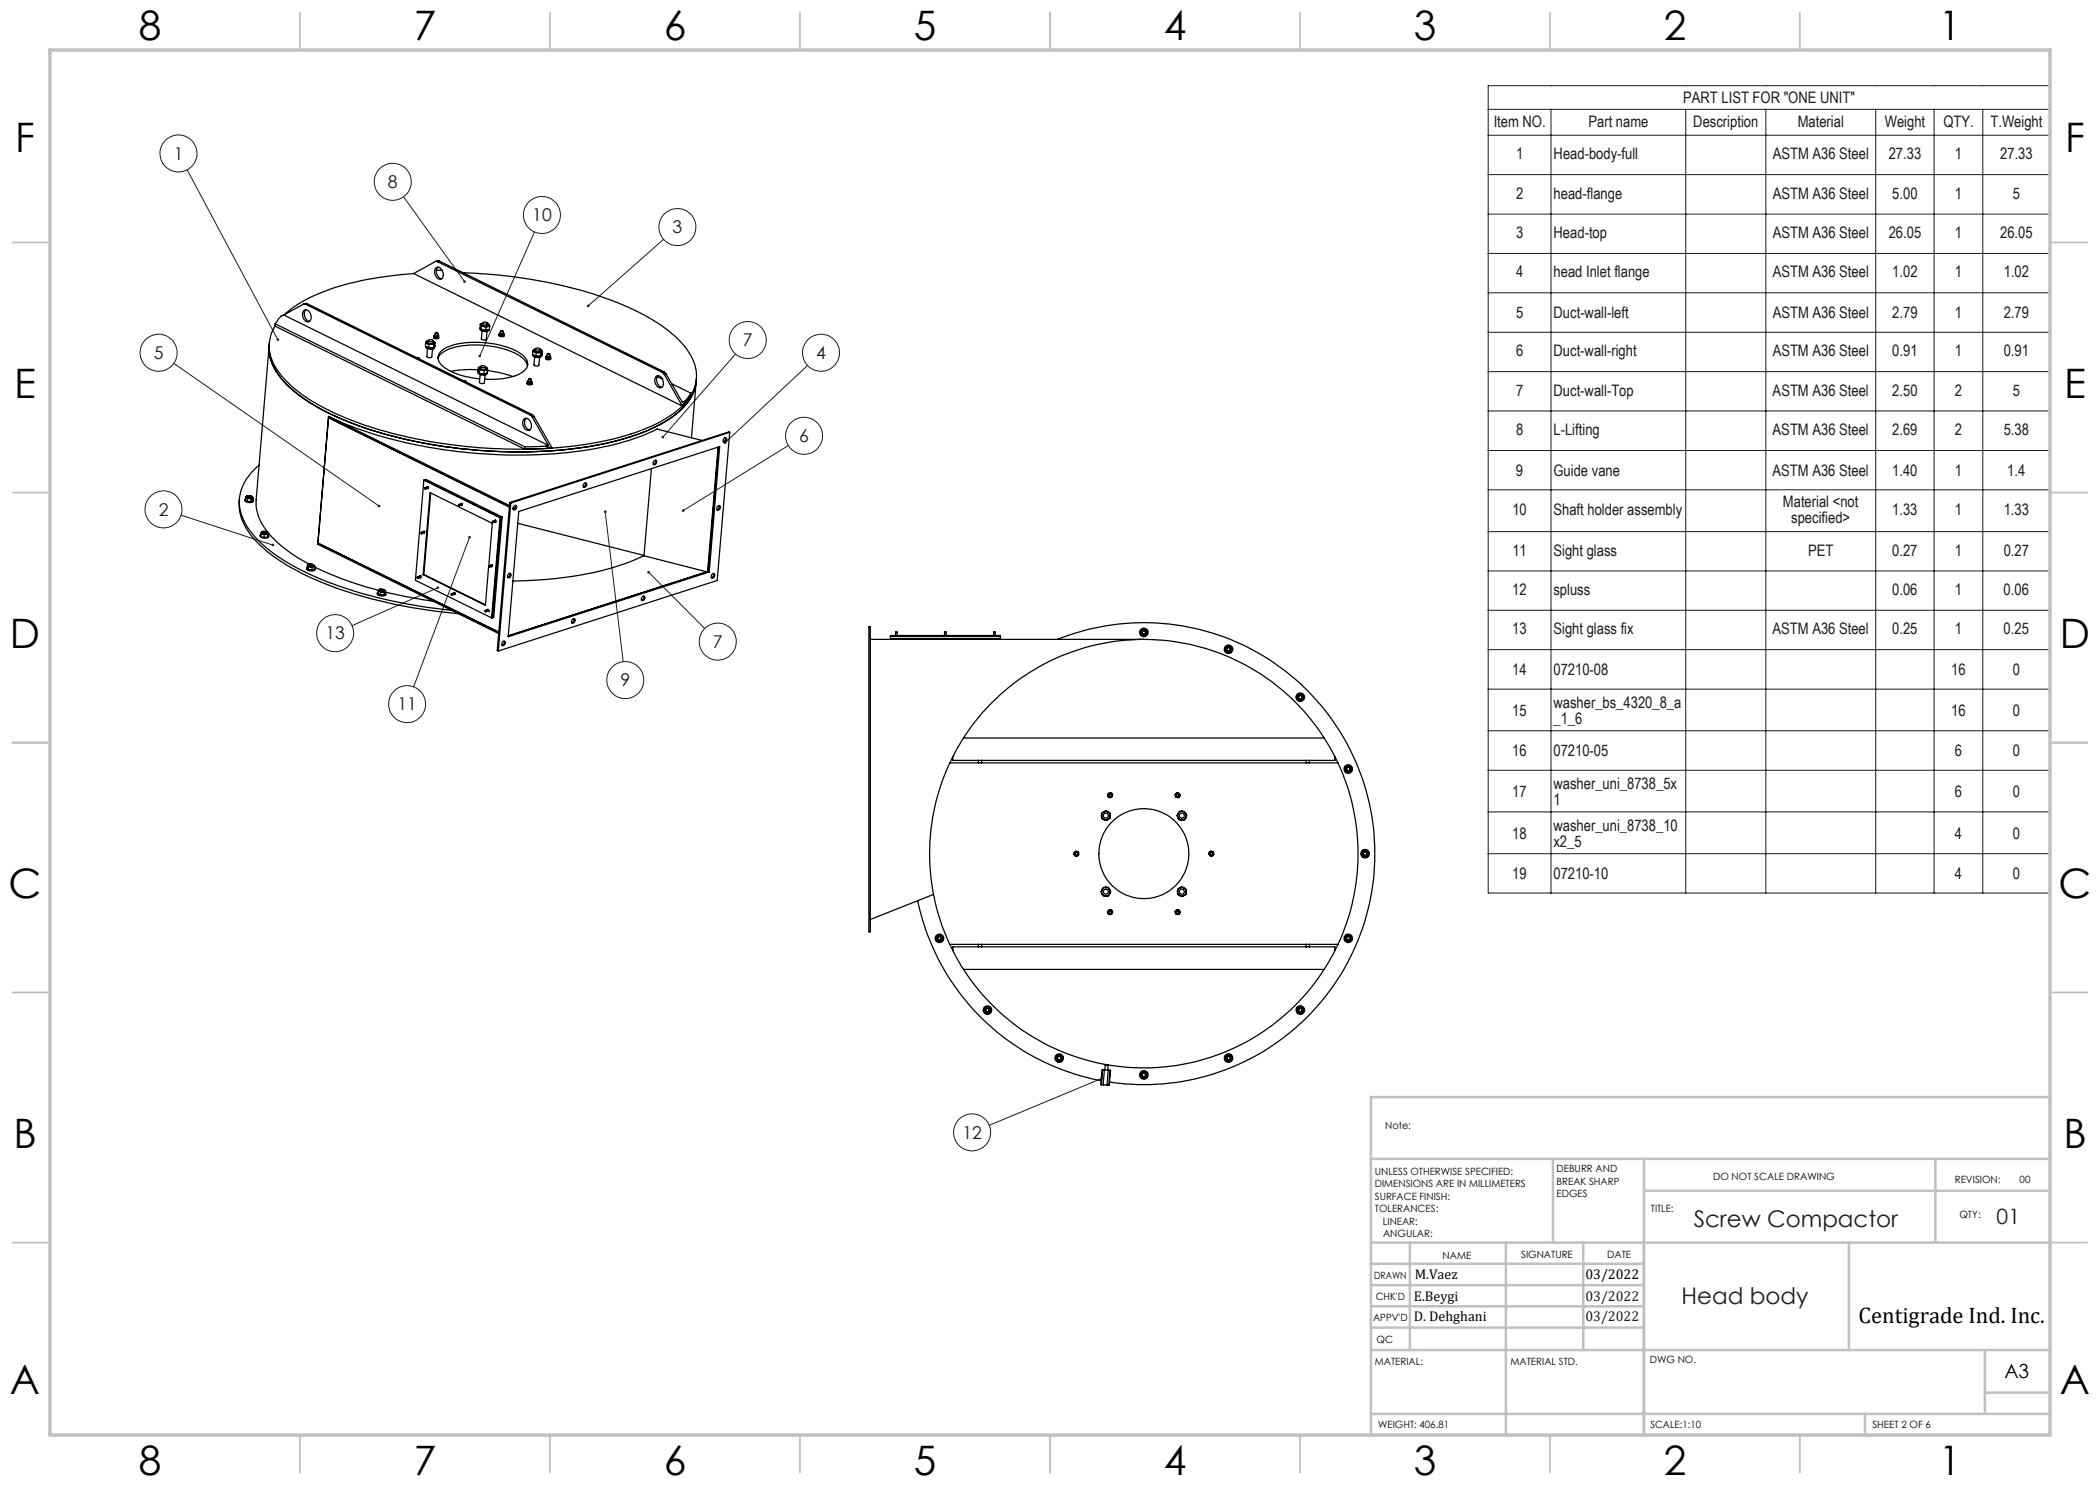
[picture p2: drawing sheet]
<svg xmlns="http://www.w3.org/2000/svg" width="420mm" height="297mm" viewBox="0 0 420 297" stroke-linecap="round" stroke-linejoin="round" font-family="sans-serif">
<g fill="none" stroke="#191924" stroke-width=".2">
<path d="M297.6 17.1h112.4v161.5h-112.4zM37.4 34l18.2 33.9M80.7 39.4l12.2 16.9M297.6 21.9h112.4M297.6 27.1h112.4M297.6 34.9h112.4M310.2 21.9v156.7M337.1 21.9v156.7M353.2 21.9v156.7M375.1 21.9v156.7M386.8 21.9v156.7M396.6 21.9v156.7"/>
<path d="M106.9 46.4l-10.9 24.8M132.7 47.9l-15 13.3M297.6 42.8h112.4M297.6 50.7h112.4M297.6 58.6h112.4M34.7 72.7l41.1 28.5M147.1 70.8l-14.5 16.6M161.5 73.1l-16.5 15.4M297.6 66.5h112.4M297.6 74.3h112.4M157.7 89.1l-21.1 13M297.6 82.2h112.4"/>
<path d="M297.6 90.1h112.4M297.6 98h112.4M36.2 103l18.3 6M87.6 117.5l-17.2 7.6M93.9 107.5l-11.2 29.9M121 102.3l3.6 30M129.7 114.4l11.2 11.3M297.6 106.3h112.4M297.6 114.2h112.4M297.6 122.1h112.4M297.6 129.9h112.4M297.6 137.8h112.4"/>
<path d="M297.6 146.2h112.4M297.6 154.1h112.4M297.6 162.4h112.4M297.6 170.7h112.4M220.3 215.7l-22.5 9.4"/>
<circle cx="35.7" cy="30.7" r="3.7"/>
<circle cx="78.5" cy="36.4" r="3.7"/>
<circle cx="108.4" cy="43" r="3.7"/>
<circle cx="135.5" cy="45.4" r="3.7"/>
<circle cx="31.7" cy="70.5" r="3.7"/>
<circle cx="149.5" cy="68" r="3.7"/>
<circle cx="164.2" cy="70.5" r="3.7"/>
<circle cx="160.8" cy="87.2" r="3.7"/>
<circle cx="32.7" cy="101.9" r="3.7"/>
<circle cx="67" cy="126.6" r="3.7"/>
<circle cx="125.1" cy="136" r="3.7"/>
<circle cx="143.5" cy="128.3" r="3.7"/>
<circle cx="81.4" cy="140.8" r="3.7"/>
<circle cx="194.4" cy="226.5" r="3.7"/>
</g>
<g fill="none" stroke="#c0c0c0" stroke-width=".35">
<path d="M60 2.5v7.5M110 2.5v7.5M160 2.5v7.5M210 2.5v7.5M260 2.5v7.5M310 2.5v7.5M360 2.5v7.5M2.5 48.5h7.5M410 48.5h7.5M2.5 98.5h7.5M410 98.5h7.5M2.5 148.5h7.5"/>
<path d="M410 148.5h7.5M2.5 198.5h7.5M410 198.5h7.5M2.5 248.5h7.5M410 248.5h7.5M60 287v7.5M110 287v7.5M160 287v7.5M210 287v7.5M260 287v7.5M310 287v7.5M360 287v7.5"/>
</g>
<g fill="none" stroke="#c0c0c0" stroke-width=".5">
<path d="M410 219.4h-135.8v67.4M274.2 231.8h135.8M310.6 231.8v16.7M328.8 231.8v55.2M328.8 238.2h81.2M387.1 231.8v16.7M274.2 248.5h135.8M274.2 257h54.6M274.2 252.8h54.6M282 248.5v21.5M301.2 248.5v38.3M316.7 248.5v21.5"/>
<path d="M369.8 248.5v21.5M274.2 265.5h54.6M274.2 261.3h54.6M274.2 270h135.8M397 270v12.8M397 278.5h13M274.2 282.8h135.8M373 282.8v4.2"/>
</g>
<path d="M10 10h400v277h-400z" fill="none" stroke="#c0c0c0" stroke-width=".7"/>
<path d="M117.4 61v.3l.3-.1-.3 .1a.26 .26 0 0 0 .4 .1 .26 .26 0 0 0 0-.4 .26 .26 0 0 0-.4 0zM92.7 56.1a.26 .26 0 0 0 0 .4 .26 .26 0 0 0 .4 0l-.2-.2 .2 .2a.26 .26 0 0 0 0-.3 .26 .26 0 0 0-.4-.1zM144.8 88.4l.1 .3 .1-.2-.1 .2a.27 .27 0 0 0 .3 0 .27 .27 0 0 0 0-.4 .27 .27 0 0 0-.4 .1zM132.4 87.3v.3l.2-.2-.2 .2a.26 .26 0 0 0 .4 0 .26 .26 0 0 0-.1-.4 .26 .26 0 0 0-.3 .1zM136.5 101.9l-.1 .4 .2-.2-.2 .2a.28 .28 0 0 0 .4 0 .28 .28 0 0 0 .1-.4 .28 .28 0 0 0-.4 0zM129.5 114.3a.26 .26 0 0 0 0 .4 .26 .26 0 0 0 .4-.2 .26 .26 0 0 0-.3-.3l.1 .2zM75.6 101a.27 .27 0 0 0 0 .4 .27 .27 0 0 0 .4-.1l-.2-.1 .2 .1a.27 .27 0 0 0 0-.3 .27 .27 0 0 0-.4 0zM54.3 108.8a.28 .28 0 0 0 .1 .4 .28 .28 0 0 0 .4-.1l-.3-.1 .3 .1a.28 .28 0 0 0-.1-.3 .28 .28 0 0 0-.4 0zM120.9 102.1a.26 .26 0 0 0 0 .4 .26 .26 0 0 0 .4-.1 .26 .26 0 0 0-.3-.3v.2v-.2zM93.8 107.2a.26 .26 0 0 0-.1 .4 .26 .26 0 0 0 .4 0 .26 .26 0 0 0-.1-.4l-.1 .3 .1-.3zM87.4 117.3a.26 .26 0 0 0-.1 .4 .26 .26 0 0 0 .4 .1 .26 .26 0 0 0 .1-.4l-.2 .1 .2-.1zM95.7 71l.1 .4 .2-.2-.2 .2a.27 .27 0 0 0 .4-.1 .27 .27 0 0 0-.1-.4 .27 .27 0 0 0-.4 .1zM55.4 67.7a.27 .27 0 0 0 0 .4 .27 .27 0 0 0 .3 .1l-.1-.3 .1 .3a.27 .27 0 0 0 .1-.4 .27 .27 0 0 0-.4-.1zM220.1 215.5a.27 .27 0 0 0-.1 .3 .27 .27 0 0 0 .4 .2 .27 .27 0 0 0 .1-.4l-.2 .1 .2-.2z" fill="#191924"/>
<g fill="none" stroke="#000" stroke-width=".25">
<path d="M82.7 54.7a58.5 58.5 0 0 0-20.3 4.6 22.3 22.3 0 0 0-5.5 3.6M82.7 54.7l53.8 26.5M87.1 53.7a.91 .91 0 0 1 1-.1 .91 .91 0 0 1 .5 .9 .83 .83 0 0 1 0 1 .83 .83 0 0 1-1 .2 1.61 1.61 0 0 1-.5-2zM87.3 54.1h1.2M87.5 52.3h-.4l-4.4 2.4M87.5 52.3l44.9 22.2M87.6 53.4a1.44 1.44 0 0 0 .7 2.3M87.9 52.2l-.8 .1M87.9 52.2l-.4 .1M87.9 52.2l44.9 22.2M92.6 54.5a90.5 90.5 0 0 1 33.7 7.2 28 28 0 0 1 11.2 8.4 8 8 0 0 1-1.2 11.2 29.1 29.1 0 0 1-12.8 6.3 93.8 93.8 0 0 1-38.2 .6 68.6 68.6 0 0 1-22.9-7.9 20 20 0 0 1-7.8-7.8 7.4 7.4 0 0 1 .4-7.3M53.8 69.1a9.3 9.3 0 0 0 2.7 6.9 33.7 33.7 0 0 0 12.6 8.1 95.5 95.5 0 0 0 40.4 6.1 56.8 56.8 0 0 0 22.2-5.1 14 14 0 0 0 7.1-6.9l.4-1.9"/>
<path d="M53.8 69.1l-2.6 30.9a9.1 9.1 0 0 0 2.4 6.5M53.8 69.1a10.1 10.1 0 0 0 3.5 7.8 39.3 39.3 0 0 0 14.5 8.3 97.3 97.3 0 0 0 50.4 3.2 31.6 31.6 0 0 0 14-6.5 9.1 9.1 0 0 0 3-5.6M53.9 68.6l-.1 .5M55 65.2l49.9 24.6M55 64.8l50 24.6M55 64.8v.4M56.8 63l-.6 .2-1.2 1.6M56.8 63l52.9 26.1M60.9 62.1a1.27 1.27 0 0 1 1.3 1.7 .74 .74 0 0 1-.7 .6 .74 .74 0 0 1-.8-.6 1.36 1.36 0 0 1 .2-1.7zM61.1 60.9l-.4-.1-3.9 2.2M61.1 60.9l44.9 22.1M61.2 61.9a1.5 1.5 0 0 0 .7 2.4"/>
<path d="M61.5 60.7l-.8 .1M61.5 60.7l-.4 .2M61.5 60.7l44.9 22.2M83.4 71.5h.3v.2M83.8 71.6v.2M85.1 69.2a.76 .76 0 0 0 1 .6 .56 .56 0 0 0 .8-.5l-.2 .2M85.1 68.6l.4 .1M85.1 68.6v.6l.7 .4M85.2 69.3l.5 .3M85.3 68.4l.2 .3M85.3 68.4l-.2 .2M85.4 68.2h.2l-.3 .2z"/>
<path d="M85.5 68.7l.8 .2M85.5 69.7l-.1 1.7 .4 .1 .6-.1 .1-1.6M85.5 68.7l.3 .2M85.6 68.1v.4l.4 .2 .6-.1v-.4M85.6 68.1l.4-.2a.36 .36 0 0 1 .4 0 .36 .36 0 0 1 .1 .4h-.6zM85.8 69.6h.8M85.8 68.9v.7M86.3 68.9h-.5M86.3 68.9h.4M86.6 68.3h.1zM86.7 68.3l.2 .1v.3M86.7 69.5l-.9 .1"/>
<path d="M86.7 68.3l.3 .2M86.7 67.4a.56 .56 0 0 0 1 .1M86.7 68.9v.6M86.8 67.3v.1a.55 .55 0 0 0 .9 0M86.8 67.1l.1 .1M86.8 67.1v.3l.2 .2M86.9 68.7l-.6 .2M86.9 68.7l-.2 .2M86.9 67.2l.4 .1M86.9 67h.1zM86.9 67v.2M86.9 67.2l.1 .1"/>
<path d="M86.9 67l-.1 .1M87 68.5l-.1 .2M87 68.5v.7l-.3 .3M87 67.3h.3M87 67.6h.5M87 67.3v.3M87.1 66.6l-.1 .5 .2 .1 .3-.1 .1-.5M87.1 66.6l.2-.1 .3 .1-.3 .1zM87.3 67.3h.2M87.5 67.3v.3M87.6 67.1h.1M87.6 67.1v.1"/>
<path d="M87.6 71.7a4.6 4.6 0 0 1 3.6-2.3 18.8 18.8 0 0 1 12.8 1.8 3 3 0 0 1 1.5 2M87.6 67.1l.1 .1M87.6 67.2l-.3 .1M87.6 67.2l-.1 .1M87.7 67.2h-.1M87.7 67.2v.3l-.2 .1M92.7 76.2l.3-.1 .2 .1-.1 .1M93.2 76.2v.2M95.6 73.9h-1.9l-3.6 .4M95.7 73.6l.1 .1M95.7 73.6l-.1 .6 .2 .4M95.8 73.7l.6 .3"/>
<path d="M95.8 74.6l-.2-.2a.73 .73 0 0 0 1 .6 .58 .58 0 0 0 .8-.4M95.8 73.7l.1 .2M95.8 74.6l1 .2M95.9 73.9l.5 .1M95.9 73.9l-.1 .7M95.9 74.6l.8 .2M95.9 75.8a13.6 13.6 0 0 1-7.6-2.8 1.84 1.84 0 0 1 .4-3.1 15.5 15.5 0 0 1 10-1.1 10.8 10.8 0 0 1 6.4 2.8 1.89 1.89 0 0 1-.9 3 13.6 13.6 0 0 1-7.3 1.2M96 73.4l-.2 .3M96 74.9l-.1 1.6 .4 .2 .6-.1 .1-1.6M96 73.4l-.3 .2M96.1 64.8l.1 .2M96.1 64.8l-.1 .7 .2 .4"/>
<path d="M96.1 73.3v.4l.4 .2 .6-.1 .1-.4M96.1 73.4h-.1M96.2 65l.6 .3M96.2 65.9l-.1-.3a.76 .76 0 0 0 1 .7 .54 .54 0 0 0 .7-.4M96.2 65l.1 .2M96.2 73.2l.3-.1a.34 .34 0 0 1 .4 0 .34 .34 0 0 1 .1 .4h-.2a.4 .4 0 0 1-.6-.3zM96.2 65.9l1 .2M96.3 65.2l.5 .1M96.3 65.2l-.1 .7M96.3 65.9l.8 .2M96.4 74l.4 .1M96.4 64.7l-.2 .3"/>
<path d="M96.4 66.2l-.1 1.6 .2 .1a.57 .57 0 0 0 .8-.1l.1-1.5M96.4 64.7l-.3 .1M96.5 64.6l.1 .4 .4 .2 .4-.1 .1-.4M96.5 64.7h-.1M96.6 64.5l.3-.1a.4 .4 0 0 1 .6 .4h-.3a.34 .34 0 0 1-.4 0 .34 .34 0 0 1-.2-.3zM96.8 65.3h.8M96.8 65.3l.4 .1M96.8 74.1v.7M97.1 73.4l.3 .3zM97.2 74h-.8M97.2 74l-.4 .1M97.2 65.4v.7"/>
<path d="M97.4 74.6l-.6 .2M97.4 73.7v.2l-.2 .1M97.4 73.7l.1 .2M97.5 64.8l.3 .2M97.5 74.1l2.3 .4 2.8 .8M97.5 64.7l.3 .3M97.5 73.9l-.3 .1M97.5 73.9v.7l-.7 .2M97.6 65.3l-.4 .1M97.8 65.9l-.6 .2M97.8 65v.2l-.2 .1M97.8 65l.1 .2"/>
<path d="M97.9 65.2l-.3 .1M97.9 65.2v.7l-.7 .2M99.8 67a.58 .58 0 0 0 1 .1M99.8 67a.52 .52 0 0 0 1 0M99.9 66.7l.2-.1h-.2l.1 .1M99.9 66.7h.1M99.9 66.7l-.1 .3 .3 .2M100 66.7l.3 .1M100 66.7l.1 .1M100.1 67.2h.4M100.1 66.2v.5l.3 .1 .2-.1v-.5M100.1 66.8h.2"/>
<path d="M100.1 66.8v.4M100.2 66.1h.3l.1 .1-.3 .1zM100.3 66.8l.3 .1M100.6 66.6h.1zM100.6 66.9l-.1 .3M100.7 66.6v.2h-.4M100.7 66.6l.1 .1M100.8 66.7l-.2 .2M100.8 66.7v.4l-.3 .1M105.4 76.6a.58 .58 0 0 0 1 .1M105.5 76.5a.5 .5 0 0 0 .3 .5 .5 .5 0 0 0 .5-.2l.1-.1M105.5 76.3l.1 .1"/>
<path d="M105.5 76.3l-.1 .3 .3 .2M105.6 76.2v.2M105.6 76.2h.1zM105.6 76.2l-.1 .1M105.6 76.4l.4 .1M105.6 76.4l.1 .1M105.7 76.8h.5M105.7 76.5h.3M105.7 76.5v.3M105.8 75.8l-.1 .5 .2 .1h.3l.1-.6M105.8 75.7l.5 .1-.5 .1zM106 76.5h.2"/>
<path d="M106.2 76.5v.3M106.3 76.4l-.3 .1M106.3 76.4l-.1 .1M106.4 76.4l-.2-.2 .2 .1-.1 .1M106.4 76.4h-.1M106.4 76.4v.3l-.2 .1M106.6 70.9a.44 .44 0 0 0 .5 .5l.2 .1a.71 .71 0 0 0 1.1-.5l-.2 .2M106.6 70.2l.3 .2M106.6 70.2l-.1 .7 .7 .3M106.6 70.9l.5 .3M106.7 70l.2 .4M106.7 70l-.1 .2"/>
<path d="M106.9 69.9l.1-.1-.3 .2zM106.9 70.4l.8 .1M106.9 70.4l.3 .2M106.9 71.4l-.1 1.6 .2 .2a.55 .55 0 0 0 .8-.2l.1-1.5M107.1 69.8v.4l.3 .2 .5-.1 .2-.5M107.1 69.7l.4-.1a.32 .32 0 0 1 .3 0 .32 .32 0 0 1 .2 .3l-.4 .1-.5-.1zM107.2 71.2h.9M107.2 70.6v.6M107.7 70.5l-.5 .1M107.7 70.5l.5 .1M108.1 70h.1zM108.2 70l.1 .3"/>
<path d="M108.2 70l.3 .2M108.2 70.6l-.1 .6M108.3 70.3l-.6 .2M108.3 70.3l-.1 .3M108.5 70.2l-.2 .1M108.5 70.2l-.1 .6-.3 .4M109.1 71.6a.56 .56 0 0 0 1 .1M109.2 71.5a.57 .57 0 0 0 .9 .2v-.1M109.2 71.3l.1 .1M109.2 71.3v.3l.2 .2M109.3 71.4l.4 .1M109.3 71.2v.2"/>
<path d="M109.3 71.2h.1zM109.3 71.4l.1 .1M109.3 71.2l-.1 .1M109.4 71.5h.3M109.4 71.8h.5M109.4 71.5v.3M109.5 70.8v.6l.4-.1 .1-.5M109.5 70.7l.5 .1-.4 .1zM109.7 71.5h.2M109.9 71.2l.1 .1zM109.9 71.5v.3M110 71.4l-.3 .1"/>
<path d="M110 71.3v.1M110 71.4l-.1 .1M110 71.3l.1 .1M110.1 71.4v.3l-.2 .1M110.1 71.4h-.1M131.2 75.3a.94 .94 0 0 1 1.4 .9 .92 .92 0 0 1-.7 1.4 1.62 1.62 0 0 1-.7-2.3zM131.4 75.3l1.1 .5M131.6 75.1a1.53 1.53 0 0 0 .8 2.4M132.4 74.5l.5 .4M132.8 74.4l.4 .4M132.8 74.4l-.4 .1M132.9 74.9l3.6 6.3"/>
<path d="M133.2 74.8l3.3 5.6 .5-.1M133.2 74.8l-.3 .1M134.3 76.8l3.9 1.8M138.2 78.6l-1.2 1.7M138.2 78.6l-.1 .5-.3 .6-1.3 1.5M139.2 76.3l-.9 11.3M139.3 75.7l-.1 .6M47.9 99.7a10 10 0 0 0 3.2 8.4 38.9 38.9 0 0 0 14.3 8.8 97.5 97.5 0 0 0 26.3 5.8M49 99.9a.81 .81 0 0 0 1.1 .6l.4-.1 .2-.3M49.1 99.8a.29 .29 0 0 0-.1 .4 .29 .29 0 0 0 .4 .1l.3 .1a.65 .65 0 0 0 1-.4l-.1-.1M49.1 99.4l.2 .1M49.1 99.4v.5"/>
<path d="M49.3 99.5l.6 .2M49.3 99.3v.2M49.3 99.5l.2 .2M49.3 99.3l-.2 .1M49.5 99.4l.2-.1 .5 .1a.41 .41 0 0 1-.3 .2 .41 .41 0 0 1-.4-.2zM49.5 99.7h.4M49.5 99.7v.6M49.5 99.2l-.2 .1M49.6 99.5l.1-.1h.3l.2 .2M49.9 99.2l-.6 .1M49.9 99.2l.5 .1M49.9 99.7l.4 .1"/>
<path d="M50.3 99.8l-.1 .5M50.4 99.3v.3M50.4 99.6l-.5 .1M50.4 99.6l-.1 .2M50.4 99.3l.2 .2M50.6 99.5l-.2 .1M50.6 99.5v.5M51.8 93a9.2 9.2 0 0 0-3.8 8.8 14.6 14.6 0 0 0 5.9 8.3 57.1 57.1 0 0 0 20.2 9l7.1 1.7 3.7 .6 5.4 .7M65.7 83.5l36.2 17.9M65.7 83.5l-2.1 25.1M65.7 83.3a87.2 87.2 0 0 0 33.5 7.6 78 78 0 0 0 27.5-3.1l2.5-.9 2.2-1.1 9 2.3M65.7 83.3v.2"/>
<path d="M65.7 83.3l36.2 17.8M65.7 83.3l-2.1 25.6M84.8 96l15.2 7.5M84.8 96l-1.7 20.1 15.2 7.5M84.9 96h-.1M84.9 96l15.3 7.5M84.9 96l.3-.1 15.2 7.5M85.4 97.4a.16 .16 0 0 1 .2 .1 .16 .16 0 0 1-.1 .2M85.5 97.4h.1M85.5 97.4l-.6 .1M85.6 97.6v.1M85.7 97.6l-.6 .2"/>
<path d="M86.1 98.6l-1.3 16.3M104.8 83.8a1.03 1.03 0 0 1 1.5 1 .78 .78 0 0 1-.2 1 .78 .78 0 0 1-1 .1 1.59 1.59 0 0 1-.3-2.1zM105 89.4l-.1 .4M105.2 83.7a1.43 1.43 0 0 0 .8 2.3M106 83l.5 .4M106.4 82.9l.4 .4M106.4 82.9l-.4 .1M106.5 83.4l3.2 5.7M106.8 83.3l-.3 .1M106.8 83.3l3.6 6.3M109.1 89.2l-4.1 .2M109.1 89.2l1.3 .4"/>
<path d="M109.7 89.1l-.6 .1M110.4 89.6l-5.5 .2M116.9 96.6a.32 .32 0 0 1 .5 .1 .32 .32 0 0 1-.1 .5 .36 .36 0 0 1-.6 .3 .36 .36 0 0 1 0-.7zM117.1 96.6a.64 .64 0 0 1-.4 .8M130.3 93.8l-1.5 17.4 12.7 3.2M130.9 92.1a.36 .36 0 0 1 .5 .2 .36 .36 0 0 1-.2 .4 .32 .32 0 0 1-.5 .2 .32 .32 0 0 1 0-.5zM131.1 92a.64 .64 0 0 1-.4 .9M137 80.3l-.5 .9M143.6 89.5l-2.1 24.9M143.7 89.4l-2.1 24.9M144.9 87.6a.36 .36 0 0 1 .5 .1 .36 .36 0 0 1-.2 .5 .32 .32 0 0 1-.5 .2 .32 .32 0 0 1 0-.5zM145.1 87.5a.69 .69 0 0 1-.4 .9"/>
<path d="M145.9 86.5l-2.5 29.6-43.7 14.1M145.9 86.5l-43.7 14.1M145.9 86.5l-.2-.1-43.7 14.1M49.3 100.1l.2 .2M49.5 100.3h.7M50.4 100.2l-.2 .1M52 107.1a.87 .87 0 0 0 1.3 .5h.3l.1-.4M52.2 106.9l-.1 .1a.39 .39 0 0 0 .1 .4 .39 .39 0 0 0 .4 .1h.2a.71 .71 0 0 0 .9-.4l-.1-.1M52.2 106.6l.3 .1M52.2 106.6v.6M52.3 106.5l.2 .2M52.3 106.5l-.1 .1"/>
<path d="M52.5 106.7l.7 .1M52.5 106.5l.3-.1a.28 .28 0 0 1 .3 0 .28 .28 0 0 1 .2 .3h-.5zM52.5 106.7l.3 .2M52.6 106.6l.3-.1 .3 .2M52.7 106.3l-.4 .2M52.7 106.3l.6 .1M52.7 106.3h.3M52.8 106.9v.5M53.2 106.8l-.4 .1M53.2 106.8h.3M53.3 106.4l.3 .2M53.3 106.4l.3 .1"/>
<path d="M53.5 106.8v.5M53.6 106.6l-.4 .2M53.6 106.6l-.1 .2M53.6 106.5a26.5 26.5 0 0 0 8.3 6.4M53.6 106.5v.1M53.6 106.5l-.1 .7M61.3 113.6a.91 .91 0 0 0 1.4 .6l.2-.2 .1-.2M61.5 113.4l-.1 .1a.37 .37 0 0 0 .1 .4 .37 .37 0 0 0 .4 .1h.2a.9 .9 0 0 0 .9-.2M61.5 113l.1 .1M61.5 113v.6l.2 .3M61.6 113.1l.5 .2M61.6 113.1l.1 .2"/>
<path d="M61.7 113.9l.7 .1M61.7 113.3h.4M61.7 113.3v.6M61.8 112.9l-.2 .2M61.8 112.9l-.3 .1M61.8 113h.3a.32 .32 0 0 1 .5 .2l-.4 .1zM61.9 113.2l.3-.2 .3 .2M62.1 113.3l.3 .1M62.4 112.9h-.6M62.4 112.9l.5 .2M62.4 113.4v.6M62.7 113.3h-.6"/>
<path d="M62.7 113.3l-.3 .1M62.9 113.1l-.2 .2M62.9 113.1l.1 .2M62.9 113.6l.1 .2M62.9 113.4l5.3 2.3 7.5 2.4M63 113.3h-.3M63 113.3l-.1 .5-.5 .2M63.6 108.6v.3M63.6 108.6l36.2 17.8M63.6 108.9l36.1 17.8M75.5 118.6a.87 .87 0 0 0 1.2 .6l.3-.1 .2-.3M75.6 118.5a.28 .28 0 0 0-.1 .3 .28 .28 0 0 0 .3 .2h.4a.73 .73 0 0 0 1-.3l-.1-.1"/>
<path d="M75.6 118.1l.2 .1M75.6 118.1v.6M75.8 118v.2M75.8 118l-.2 .1M75.8 118.8l.3 .2M75.8 118.2l.6 .2 .6-.2M75.8 118.2l.3 .2M76 118.1l.2-.2 .5 .1a.42 .42 0 0 1-.3 .3 .42 .42 0 0 1-.4-.2zM76 118.2l.4-.2 .3 .2M76.1 119h.3M76.1 118.4h.7M76.1 118.4v.6"/>
<path d="M76.3 117.8l-.5 .2M76.3 117.8l.6 .2M76.7 117.9l.2 .1M76.8 118.4v.6M76.9 118l.1 .2M76.9 118l.2 .1M77 118.2l-.2 .2M77.1 118.4l4.2 .9 5.3 .9M77.1 118.1l-.1 .1M77.1 118.1l-.1 .6M83.4 115.4l.2 .1-.1 .2zM83.9 115.3l.1-.1 .1 .2-.1 .2"/>
<path d="M84 115.2h.1M84 115.2l-.5 .2M84.1 115.5h.1M84.1 115.5l-.6 .2M84.6 106.4l.1-.1 .2 .1v.2h-.2M84.8 106.3h.1M84.8 114.9h-.2M84.8 114.9l12.3 6.1M84.8 106.3l-.6 .2M84.9 106.6l-.6 .2M90.7 118.6a.18 .18 0 0 1 .2 .1 .18 .18 0 0 1-.1 .2M90.8 118.6h.1"/>
<path d="M90.8 118.6l-.6 .1M90.9 118.8h.1M90.9 118.8l-.6 .2M92.1 100.7h.2l.1 .2v.2l-.1-.1M92.3 100.7h.1M92.3 100.7l-.5 .2M92.4 101l-.6 .2M97.7 113.3l-.6 7.8-12.5-6.2M97.8 113.2l.7-8.5-12.5-6.2-1.4 16.4M98.2 113a.16 .16 0 0 1 .2 .1 .16 .16 0 0 1-.1 .2M98.4 113l-.6 .2M98.4 113.3h.1"/>
<path d="M98.5 113.3l-.6 .1M99 104.1l.1-.1 .1 .2-.2 .2M99.1 104.1l-.6 .1M99.1 104v.1M99.2 104.3l-.6 .2M100 103.5l-1.7 20.1M100.2 103.5h-.2M100.2 103.5l-1.7 20M100.4 103.4l-.2 .1M100.4 103.4l-1.7 20-.2 .1M101.7 114.7a.36 .36 0 0 1 .5 .2 .36 .36 0 0 1-.1 .5 .32 .32 0 0 1-.5 .2 .32 .32 0 0 1-.1-.6zM102 114.6a.67 .67 0 0 1-.5 .9"/>
<path d="M102 100.5l.2 .1M102 100.5l-2.6 29.6 .3 .1M102.2 100.6l-2.5 29.6M102.6 101.7l.2 .1M102.7 101.5l.3 .2M102.8 101.2a.32 .32 0 0 1 .5 0 .32 .32 0 0 1 0 .5 .36 .36 0 0 1-.6 .3 .36 .36 0 0 1 0-.7zM103.1 101.1a.64 .64 0 0 1-.4 .8M103.6 104.7l25.2 6.4a58.1 58.1 0 0 1-22.2 5l-4 .1M103.8 102.3l40.1-13-2 25.1-40.3 12.9zM128.6 119.3a.32 .32 0 0 1 .4 .1 .32 .32 0 0 1-.1 .4 .36 .36 0 0 1-.5 .3 .36 .36 0 0 1 0-.6zM128.7 119.2a.64 .64 0 0 1-.4 .8M141.4 114.4l-39.7 12.8"/>
<path d="M141.6 114.3l-.1 .1M141.6 114.3l.3 .1M142.4 114.9a.33 .33 0 0 1 .5-.1 .33 .33 0 0 1 0 .5 .37 .37 0 0 1-.6 .3 .37 .37 0 0 1 0-.6zM142.7 114.7a.64 .64 0 0 1-.4 .8M143.5 101.3a.33 .33 0 0 1 .6-.1 .33 .33 0 0 1-.1 .5 .36 .36 0 0 1-.6 .3 .36 .36 0 0 1 .1-.6zM143.8 101.1a.62 .62 0 0 1-.4 .8M97.4 122a.17 .17 0 0 1 .3 0 .17 .17 0 0 1-.2 .2M97.6 121.9h.1M97.6 121.9l-.6 .2M97.7 122.2h.1M97.7 122.2l-.6 .2M98.5 123.5l-.2 .1"/>
<path d="M100.4 128.5a.35 .35 0 0 1 .6-.2 .35 .35 0 0 1 0 .5 .37 .37 0 0 1-.6 .3 .37 .37 0 0 1 0-.6zM100.8 128.2a.57 .57 0 0 1-.4 .8M114.5 123.9a.32 .32 0 0 1 .5-.1 .32 .32 0 0 1-.1 .5 .36 .36 0 0 1-.5 .3 .36 .36 0 0 1 0-.6zM114.8 123.7a.67 .67 0 0 1-.5 .9M173.8 125.4h.3v61h-.3zM174.1 127.9h54.7M178.1 127.1h22v.6h-22zM178.1 127.3h22M179.1 127.1v-.7h.3v.7M179.1 127.7v.2M179.4 127.7v.2M188.9 127.1v-.7h.3v.7"/>
<path d="M188.9 127.7v.2M189.2 127.7v.2M198.7 127.1v-.7h.3v.7M198.7 127.7v.2M199 127.7v.2M211.5 127.9a46.2 46.2 0 0 1 63.2 37.4 46.2 46.2 0 0 1-52.8 51.1M228.1 126.5l.4 .6M228.1 126.5v.4l.4 .2M228.4 125.9l-.3 .6M228.4 125.9l-.3 .2v.4M229.1 125.9l.3 .6M229.1 125.9h-.7"/>
<path d="M229.1 125.9l.3 .2v.4M229.1 125.9l-.4-.2-.3 .2M229.1 127l-.6 .1M229.1 127l-.3 .2-.3-.1M229.4 126.5l-.3 .5M229.4 126.5v.4l-.3 .1M245.1 129.6l-.1 .3 .2 .4M245.1 129.6l-.1 .4 .2 .3M245.2 130.3l.6 .2M245.2 130.3l.2 .3 .4-.1M245.6 129.2l-.4 .2-.1 .2M245.6 129.2l.6 .2"/>
<path d="M245.6 129.2l-.4 .1-.1 .3M245.6 129.2l.4-.1 .2 .3M246.2 129.4l.1 .7M246.2 129.4l.3 .3-.2 .4M246.3 130.1l-.2 .3-.3 .1M246.3 130.1l-.1 .3-.4 .1M259.6 139a.67 .67 0 0 0 .3 1.1M259.6 139a.65 .65 0 0 1 1.1 .3M259.6 139l-.3 .3 .2 .7 .4 .1M259.6 139l.3-.3 .7 .2 .1 .4M260.5 139.9l-.3 .2h-.3M260.5 139.9l-.2 .3-.4-.1"/>
<path d="M260.7 139.3v.3l-.2 .3M260.7 139.3l.1 .3-.3 .3M190 152.6a42.6 42.6 0 0 0 0 36.3M190 152.6h5.7M190.6 151.3l-.6 1.3M190.6 151.3v.8h5.1M192.7 147.6l-2.1 3.7M192.7 147.6a42.8 42.8 0 0 1 72.1 0M192.7 147.6h72.1M195.7 152.1h.6M195.7 152.6h.6M195.7 152.1v.5"/>
<path d="M196.3 152.1v.5M196.3 152.1h64.9M196.3 152.6h64.9M221.7 158.8a.39 .39 0 0 0 .2 .6M221.7 158.8l-.1 .2 .1 .4h.2M222.1 158.6a.43 .43 0 0 1 .2 .7M222.1 158.6l-.4 .2M222.1 158.6l.2 .1 .2 .4-.2 .2M222.1 158.6h-.2l-.2 .2M222.3 159.3l-.4 .1M222.3 159.3l-.2 .2-.2-.1M235.2 158.8a.36 .36 0 0 0-.1 .4 .36 .36 0 0 0 .3 .2"/>
<path d="M235.2 158.8l-.1 .2 .1 .4h.2M235.6 158.6a.43 .43 0 0 1 .2 .7M235.6 158.6l-.4 .2M235.6 158.6l.2 .1 .2 .4-.2 .2M235.6 158.6h-.2l-.2 .2M235.8 159.3l-.4 .1M235.8 159.3l-.1 .2-.3-.1M261.2 152.1h.7M261.2 152.6h.7M261.2 152.1v.5M261.9 152.6h5.7M261.9 152.1v.5"/>
<path d="M264.8 147.6l2.2 3.7M267 151.3l.6 1.3M267 151.3v.8h-5.1M267.6 152.6a42.9 42.9 0 0 1 0 36.3M270 153.3a.65 .65 0 0 0-1 .5 .65 .65 0 0 0 .9 .6M270 153.3l.3 .6M270 153.3l-.3-.2-.7 .2v.8l.6 .4 .3-.1M270 153.3l.3 .2v.4M270.3 153.9l-.1 .3-.3 .2M270.3 153.9v.3l-.4 .2M186.7 178.9l-12.6 5M215 170.5a.39 .39 0 0 0-.1 .4 .39 .39 0 0 0 .3 .2"/>
<path d="M215 170.5l-.2 .1 .1 .5h.3M215.4 170.4l-.4 .1M215.4 170.4l.3 .2M215.4 170.4l-.3-.1-.1 .2M215.4 170.4h.2l.1 .2M215.7 170.6a.41 .41 0 0 1-.5 .5M215.7 170.6v.2l-.3 .4-.2-.1M220.3 163.1a.85 .85 0 0 0 1.3 .8M220.3 178.5l.3 .5M220.3 162.9v.5M220.3 163.1v.5l.9 .5 .4-.2M220.4 178.7l.3 .4 .5 .1"/>
<path d="M220.4 178.7l.3 .5h.5M220.5 163.7l.4 .3M220.6 177.7l-.3 .4M220.8 162.4l-.4 .4-.1 .3M220.8 162.4a.84 .84 0 0 1 1.2 .8M220.8 162.4l.4-.2 .8 .5v.5M220.8 162.4l-.5 .2v.5M220.9 179.2h.5M220.9 177.5h.5M221 162.3l-.5 .2M221.4 162.3l.5 .3M221.8 177.7l.2 .4"/>
<path d="M221.8 163.8l-.4 .2M221.9 177.9a.84 .84 0 0 0-1.2-.3 .84 .84 0 0 0-.3 1.1M221.9 177.9a.81 .81 0 0 1-.7 1.3M221.9 177.9l-.2-.4h-1l-.5 .8 .2 .4M221.9 177.9l.2 .5-.4 .8h-.5M222 163.2l-.1 .4-.3 .3M222 163.2v.5l-.4 .2M222 178.6l-.2 .4M222 162.9v.5M235.5 163.3l.3 .5M235.5 178.3a.85 .85 0 0 0 1.3 .8M235.5 178.1v.5"/>
<path d="M235.5 178.3v.5l.9 .5 .4-.2M235.6 163.5l.3 .4 .5 .1M235.6 163.5l.3 .5h.5M235.7 178.9l.4 .3M235.8 162.5l-.3 .4M236.1 164h.5M236.1 162.3h.5M236.2 177.4l-.5 .3M236.4 162.3h.3l.4 .4M236.4 162.3a.88 .88 0 0 0-.8 1.2M236.4 162.3h.5l.2 .4M236.4 162.3h-.5l-.5 .8 .2 .4"/>
<path d="M236.6 177.5l.4 .2M236.8 177.6l.3 .2 .1 .6M236.8 177.6a.85 .85 0 0 0-1.3 .7M236.8 177.6l.4 .3v.5M236.8 177.6l-.4-.3-.9 .5v.5M237 162.5l.2 .4M237 179l-.4 .2M237.1 162.7a.81 .81 0 0 1-.7 1.3M237.1 162.7l.2 .5-.4 .8h-.5M237.2 178.4l-.1 .4-.3 .3M237.2 178.4v.5l-.4 .2M237.2 163.4l-.2 .4"/>
<path d="M237.2 178.1v.5M242 170.5a.43 .43 0 0 0 .2 .6M242 170.5l-.2 .1 .2 .5h.2M242.4 170.4l-.4 .1M242.4 170.4l.2 .2M242.4 170.4l-.3-.1-.1 .2M242.4 170.4h.2v.2M242.6 171l-.4 .1M242.6 170.6v.4M242.6 170.6l.1 .2-.1 .2M272.5 170.4v.7M272.5 170.4l-.2 .4 .2 .3"/>
<path d="M272.5 171.1l.6 .3M272.5 171.1l.2 .3h.4M273 170.1l-.5 .3M273 170.1l.6 .3M273 170.1h-.4l-.1 .3M273 170.1h.4l.2 .3M273.6 171.1l-.5 .3M273.6 170.4l.1 .3-.1 .4M273.6 171.1l-.2 .3h-.3M273.6 170.4l.2 .3-.2 .4M183.6 180.1a46.1 46.1 0 0 0 36.6 36M187.5 188.2l.7 .1"/>
<path d="M187.5 188.2l.3 .2 .4-.1M187.6 187.1a.68 .68 0 0 0-.1 1.1M187.6 187.1h.7M187.6 187.1l-.3 .1-.1 .8 .3 .2M187.6 187.1l.4-.2 .3 .2M188.3 187.1l.2 .3v.3M188.3 187.1l.3 .3-.1 .3M188.5 187.7l-.3 .6M188.5 187.7v.4l-.3 .2M190 188.9l.6 1.2M190 188.9h5.7M190.6 190.1l2.1 3.8"/>
<path d="M192.7 193.9a42.8 42.8 0 0 0 72.1 0M192.7 193.9h72.1M195.7 188.9h.6M195.7 189.4h.6M195.7 188.9v.5M195.7 189.4h-5.1v.7M196.3 188.9v.5M196.3 189.4h64.9M196.3 188.9h64.9M221.7 182.6l.2 .2M221.7 182.6v.2h.2M222.1 182a.41 .41 0 0 0-.4 .6"/>
<path d="M222.1 182a.43 .43 0 0 1 .2 .7M222.1 182h-.2l-.3 .3 .1 .3M222.1 182l.2 .1 .2 .4-.2 .2M222.3 182.7l-.4 .1M222.3 182.7l-.2 .2-.2-.1M235.1 182.6l.3 .2M235.1 182.6l.1 .2h.2M235.2 182.2l-.1 .4M235.2 182.2l-.1 .1v.3M235.6 182a.43 .43 0 0 1 .2 .7M235.6 182l-.4 .2M235.6 182l.2 .1 .2 .4-.2 .2"/>
<path d="M235.6 182h-.2l-.2 .2M235.8 182.7l-.4 .1M235.8 182.7l-.1 .2-.3-.1M261.2 188.9h.7M261.2 189.4h.7M261.2 188.9v.5M261.9 188.9v.5M261.9 189.4h5.1v.7M261.9 188.9h5.7M267 190.1l-2.2 3.8M267.6 188.9l-.6 1.2M269 187.8a.62 .62 0 0 0 1.1 .4"/>
<path d="M269 187.8l.1 .3 .7 .3 .3-.2M269.2 187.2l-.2 .2v.4M269.9 187.1l-.3-.1-.4 .2M269.9 187.1l.4 .5M269.9 187.1l-.4-.2-.3 .3M269.9 187.1l.3 .1 .1 .4M270.3 187.6l-.2 .6M270.3 187.6l.1 .3-.3 .3M197 201.6a.67 .67 0 0 0 .3 1.1M197 201.6l-.3 .3 .3 .7 .3 .1M197.6 201.4l-.6 .2M197.6 201.4l.5 .4"/>
<path d="M197.6 201.4l-.3-.1-.3 .3M197.6 201.4l.4 .1 .1 .3M197.9 202.5l-.1 .1-.5 .1M197.9 202.5l-.2 .2h-.4M198.1 201.8l-.2 .7M198.1 201.8l.1 .4-.3 .3M211.2 211.4v.2l.1 .4M211.2 211.4l-.1 .3 .2 .3M211.3 212l.3 .2 .3 .1M211.3 212l.3 .3h.3M211.7 211a.64 .64 0 0 1 .8 .5 .64 .64 0 0 1-.6 .8M211.7 211l-.3 .1-.2 .3"/>
<path d="M211.7 211l.4-.1 .5 .6-.3 .7-.4 .1M211.7 211h-.4l-.1 .4M220.3 217h.3M220.5 214h-.1l-.2 2.9 .1 .1M220.5 214h.4M220.5 214l-.2 3M220.6 217h.8M220.9 214h.8M220.9 214l-.3 3M220.9 214l.2-1h.3h.3l-.2 1M221.4 217l.4 .1M221.7 214l-.3 3"/>
<path d="M221.7 214l.3 .1M222 214.1h.1l-.2 3h-.1M222 214.1l-.2 3M228.1 215l.4 .5M228.1 215v.4l.4 .1M228.4 214.5l-.3 .5M228.4 214.5l-.3 .1v.4M228.5 215.5l.3 .1 .3-.1M228.5 215.5l.3 .2 .3-.2M229.1 214.4l.2 .2 .1 .4M229.1 214.4l-.7 .1M229.1 214.4l.3 .2v.4"/>
<path d="M229.1 214.4l-.4-.2-.3 .3M229.4 215l-.3 .5M229.4 215v.3l-.3 .2M245.1 211.9a.65 .65 0 0 0 1.1 .1M245.1 211.9l.2 .3 .7 .1 .2-.3M245.2 211.2l-.1 .7M245.2 211.2l-.2 .4 .1 .3M245.8 211l.5 .3M245.8 211l-.6 .2M245.8 211h.3l.2 .3M245.8 211l-.4-.1-.2 .3M246.3 211.3l-.1 .7"/>
<path d="M246.3 211.3l.2 .4-.3 .3M259.4 201.9a.65 .65 0 0 0 .5 .8 .65 .65 0 0 0 .8-.5M259.4 201.9l-.1 .3 .6 .5 .7-.2 .1-.3M259.9 201.4a.67 .67 0 0 1 .8 .8M259.9 201.4l-.5 .5M259.9 201.4l.3-.1 .6 .5-.1 .4M259.9 201.4l-.4 .1-.1 .4"/>
<circle cx="85" cy="97.7" r=".13"/>
<circle cx="84.3" cy="106.6" r=".12"/>
<circle cx="90.3" cy="118.9" r=".13"/>
<circle cx="91.8" cy="101" r=".13"/>
<circle cx="97.8" cy="113.3" r=".12"/>
<circle cx="98.6" cy="104.4" r=".12"/>
<circle cx="97.1" cy="122.2" r=".13"/>
<circle cx="228.8" cy="126.5" r=".86"/>
<circle cx="228.8" cy="126.5" r=".39"/>
<circle cx="228.8" cy="126.5" r=".34"/>
<circle cx="245.7" cy="129.8" r=".85"/>
<circle cx="245.7" cy="129.8" r=".4"/>
<circle cx="245.7" cy="129.9" r=".32"/>
<circle cx="260.1" cy="139.4" r=".34"/>
<circle cx="260.1" cy="139.5" r=".4"/>
<circle cx="260.1" cy="139.4" r=".85"/>
<circle cx="222" cy="159" r=".5"/>
<circle cx="222" cy="159.1" r=".25"/>
<circle cx="235.5" cy="159" r=".25"/>
<circle cx="235.5" cy="159" r=".49"/>
<circle cx="269.6" cy="153.8" r=".41"/>
<circle cx="269.7" cy="153.8" r=".84"/>
<circle cx="269.7" cy="153.8" r=".33"/>
<circle cx="215.3" cy="170.7" r=".24"/>
<circle cx="215.3" cy="170.7" r=".49"/>
<circle cx="221.2" cy="178.3" r=".5"/>
<circle cx="221.2" cy="163.1" r=".51"/>
<circle cx="228.8" cy="170.7" r="9"/>
<circle cx="236.4" cy="178.3" r=".51"/>
<circle cx="236.4" cy="163.1" r=".51"/>
<circle cx="242.3" cy="170.7" r=".5"/>
<circle cx="242.3" cy="170.7" r=".26"/>
<circle cx="273" cy="170.7" r=".33"/>
<circle cx="273" cy="170.7" r=".39"/>
<circle cx="273" cy="170.7" r=".86"/>
<circle cx="187.9" cy="187.7" r=".85"/>
<circle cx="187.9" cy="187.7" r=".4"/>
<circle cx="187.9" cy="187.7" r=".33"/>
<circle cx="222" cy="182.4" r=".5"/>
<circle cx="222" cy="182.4" r=".25"/>
<circle cx="235.5" cy="182.4" r=".26"/>
<circle cx="235.5" cy="182.4" r=".49"/>
<circle cx="269.6" cy="187.7" r=".85"/>
<circle cx="269.6" cy="187.7" r=".34"/>
<circle cx="269.7" cy="187.7" r=".4"/>
<circle cx="197.5" cy="202" r=".32"/>
<circle cx="197.5" cy="202" r=".4"/>
<circle cx="197.5" cy="202" r=".84"/>
<circle cx="211.8" cy="211.6" r=".85"/>
<circle cx="211.8" cy="211.6" r=".4"/>
<circle cx="211.8" cy="211.6" r=".34"/>
<circle cx="228.8" cy="215" r=".33"/>
<circle cx="228.8" cy="215" r=".85"/>
<circle cx="228.8" cy="215" r=".39"/>
<circle cx="245.7" cy="211.6" r=".34"/>
<circle cx="245.7" cy="211.6" r=".84"/>
<circle cx="245.7" cy="211.6" r=".4"/>
<circle cx="260.1" cy="202" r=".4"/>
<circle cx="260.1" cy="202" r=".32"/>
<circle cx="260.1" cy="202" r=".84"/>
</g>
<g font-size="8.1">
<text x="27.8" y="8">8</text>
<text x="82.8" y="8">7</text>
<text x="132.8" y="8">6</text>
<text x="182.8" y="8">5</text>
<text x="232.8" y="8">4</text>
<text x="282.8" y="8">3</text>
<text x="332.8" y="8">2</text>
<text x="387.8" y="8">1</text>
<text x="3" y="30.4">F</text>
<text x="413" y="30.4">F</text>
<text x="2.8" y="79.6">E</text>
<text x="412.8" y="79.6">E</text>
<text x="2" y="129.6">D</text>
<text x="412" y="129.6">D</text>
<text x="1.7" y="179.6">C</text>
<text x="411.7" y="179.6">C</text>
<text x="2.7" y="229.6">B</text>
<text x="412.7" y="229.6">B</text>
<text x="2" y="278.9">A</text>
<text x="412" y="278.9">A</text>
<text x="27.8" y="295">8</text>
<text x="82.8" y="295">7</text>
<text x="132.8" y="295">6</text>
<text x="182.8" y="295">5</text>
<text x="232.8" y="295">4</text>
<text x="282.8" y="295">3</text>
<text x="332.8" y="295">2</text>
<text x="387.8" y="295">1</text>
</g>
<g font-size="4.6" fill="#191924">
<text x="338.7" y="245.3">Screw Compactor</text>
<text x="336.3" y="260.8">Head body</text>
</g>
<text font-size="4.5" x="371.7" y="264.6">Centigrade Ind. Inc.</text>
<text font-size="4.2" fill="#191924" x="399.3" y="244.8">01</text>
<text font-size="3.9" x="400.9" y="275.5">A3</text>
<g font-size="3.5" fill="#191924">
<text x="34.7" y="31.9">1</text>
<text x="77.6" y="37.6">8</text>
<text x="106.4" y="44.2">10</text>
<text x="134.5" y="46.7">3</text>
<text x="30.8" y="71.8">5</text>
<text x="148.6" y="69.3">7</text>
<text x="163.2" y="71.8">4</text>
<text x="159.9" y="88.4">6</text>
<text x="31.7" y="103.1">2</text>
<text x="65.1" y="127.9">13</text>
<text x="142.6" y="129.6">7</text>
<text x="124.1" y="137.3">9</text>
<text x="79.5" y="142.1">11</text>
<text x="192.5" y="227.7">12</text>
</g>
<g font-size="3.2" fill="#191924">
<text x="336.6" y="20.7">PART LIST FOR &quot;ONE UNIT&quot;</text>
<text x="298.7" y="25.3">Item NO.</text>
<text x="317.7" y="25.3">Part name</text>
<text x="338.7" y="25.3">Description</text>
<text x="359.5" y="25.3">Material</text>
<text x="376.9" y="25.3">Weight</text>
<text x="388.7" y="25.3">QTY.</text>
<text x="398.1" y="25.3">T.Weight</text>
<text x="303.2" y="31.9">1</text>
<text x="310.7" y="31.9">Head-body-full</text>
<text x="354.5" y="31.9">ASTM A36 Steel</text>
<text x="377.7" y="31.9">27.33</text>
<text x="391" y="31.9">1</text>
<text x="400" y="31.9">27.33</text>
<text x="303.2" y="39.7">2</text>
<text x="310.7" y="39.7">head-flange</text>
<text x="354.5" y="39.7">ASTM A36 Steel</text>
<text x="378.5" y="39.7">5.00</text>
<text x="391" y="39.7">1</text>
<text x="402.6" y="39.7">5</text>
<text x="303.2" y="47.6">3</text>
<text x="310.7" y="47.6">Head-top</text>
<text x="354.5" y="47.6">ASTM A36 Steel</text>
<text x="377.7" y="47.6">26.05</text>
<text x="391" y="47.6">1</text>
<text x="400" y="47.6">26.05</text>
<text x="303.2" y="55.5">4</text>
<text x="310.7" y="55.5">head Inlet flange</text>
<text x="354.5" y="55.5">ASTM A36 Steel</text>
<text x="378.5" y="55.5">1.02</text>
<text x="391" y="55.5">1</text>
<text x="400.8" y="55.5">1.02</text>
<text x="303.2" y="63.7">5</text>
<text x="310.7" y="63.7">Duct-wall-left</text>
<text x="354.5" y="63.7">ASTM A36 Steel</text>
<text x="378.5" y="63.7">2.79</text>
<text x="391" y="63.7">1</text>
<text x="400.8" y="63.7">2.79</text>
<text x="303.2" y="71.2">6</text>
<text x="310.7" y="71.2">Duct-wall-right</text>
<text x="354.5" y="71.2">ASTM A36 Steel</text>
<text x="378.5" y="71.2">0.91</text>
<text x="391" y="71.2">1</text>
<text x="400.7" y="71.2">0.91</text>
<text x="303.2" y="79.1">7</text>
<text x="310.7" y="79.1">Duct-wall-Top</text>
<text x="354.5" y="79.1">ASTM A36 Steel</text>
<text x="378.5" y="79.1">2.50</text>
<text x="391" y="79.1">2</text>
<text x="402.6" y="79.1">5</text>
<text x="303.2" y="87">8</text>
<text x="310.7" y="87">L-Lifting</text>
<text x="354.5" y="87">ASTM A36 Steel</text>
<text x="378.4" y="87">2.69</text>
<text x="391" y="87">2</text>
<text x="400.7" y="87">5.38</text>
<text x="303.2" y="95.2">9</text>
<text x="310.7" y="95.2">Guide vane</text>
<text x="354.5" y="95.2">ASTM A36 Steel</text>
<text x="378.4" y="95.2">1.40</text>
<text x="391" y="95.2">1</text>
<text x="401.5" y="95.2">1.4</text>
<text x="356.6" y="101.4">Material &lt;not</text>
<text x="302.5" y="103">10</text>
<text x="310.7" y="103">Shaft holder assembly</text>
<text x="358.2" y="104.6">specified&gt;</text>
<text x="378.4" y="103">1.33</text>
<text x="391" y="103">1</text>
<text x="400.7" y="103">1.33</text>
<text x="302.5" y="111.1">11</text>
<text x="310.7" y="111.1">Sight glass</text>
<text x="361.6" y="111.1">PET</text>
<text x="378.4" y="111.1">0.27</text>
<text x="391" y="111.1">1</text>
<text x="400.7" y="111.1">0.27</text>
<text x="302.5" y="119">12</text>
<text x="310.7" y="119">spluss</text>
<text x="378.4" y="119">0.06</text>
<text x="391" y="119">1</text>
<text x="400.7" y="119">0.06</text>
<text x="302.5" y="126.9">13</text>
<text x="310.7" y="126.9">Sight glass fix</text>
<text x="354.5" y="126.9">ASTM A36 Steel</text>
<text x="378.4" y="126.9">0.25</text>
<text x="391" y="126.9">1</text>
<text x="400.7" y="126.9">0.25</text>
<text x="302.5" y="135">14</text>
<text x="310.7" y="135">07210-08</text>
<text x="390.2" y="135">16</text>
<text x="402.5" y="135">0</text>
<text x="302.5" y="143.1">15</text>
<text x="310.7" y="141.6">washer_bs_4320_8_a</text>
<text x="390.2" y="143.1">16</text>
<text x="402.5" y="143.1">0</text>
<text x="310.7" y="144.7">_1_6</text>
<text x="302.5" y="151.3">16</text>
<text x="310.7" y="151.3">07210-05</text>
<text x="391" y="151.3">6</text>
<text x="402.5" y="151.3">0</text>
<text x="302.5" y="159.4">17</text>
<text x="310.7" y="157.8">washer_uni_8738_5x</text>
<text x="310.7" y="161">1</text>
<text x="391" y="159.4">6</text>
<text x="402.5" y="159.4">0</text>
<text x="302.5" y="167.7">18</text>
<text x="310.7" y="166.1">washer_uni_8738_10</text>
<text x="391" y="167.7">4</text>
<text x="402.5" y="167.7">0</text>
<text x="310.7" y="169.3">x2_5</text>
<text x="302.5" y="175.8">19</text>
<text x="310.7" y="175.8">07210-10</text>
<text x="391" y="175.8">4</text>
<text x="402.5" y="175.8">0</text>
</g>
<g font-size="2.8">
<text x="282.9" y="255.9">M.Vaez</text>
<text x="317.1" y="255.9">03/2022</text>
<text x="282.8" y="260.1">E.Beygi</text>
<text x="282.8" y="264.2">D. Dehghani</text>
</g>
<g font-size="2.8" fill="#191924">
<text x="317.1" y="260.1">03/2022</text>
<text x="317.1" y="264.2">03/2022</text>
</g>
<g font-size="2">
<text x="277" y="225.8">Note:</text>
<text x="275" y="234.9">UNLESS OTHERWISE SPECIFIED:</text>
<text x="275" y="237.4">DIMENSIONS ARE IN MILLIMETERS</text>
<text x="275" y="239.9">SURFACE FINISH:</text>
<text x="311.3" y="234.5">DEBURR AND</text>
<text x="311.3" y="237">BREAK SHARP</text>
<text x="311.3" y="239.5">EDGES</text>
<text x="342.6" y="236">DO NOT SCALE DRAWING</text>
<text x="391" y="236.6">REVISION:</text>
<text x="403.9" y="236.6">00</text>
<text x="275" y="242.4">TOLERANCES:</text>
<text x="276.6" y="244.9">LINEAR:</text>
<text x="330.2" y="242.4">TITLE:</text>
<text x="391.9" y="243.7">QTY:</text>
<text x="276.6" y="247.4">ANGULAR:</text>
<text x="288.5" y="251.7">NAME</text>
<text x="304.2" y="251.7">SIGNATURE</text>
<text x="321.4" y="251.7">DATE</text>
<text x="274.8" y="255.9">DRAWN</text>
<text x="275.1" y="260.1">CHK'D</text>
<text x="274.6" y="264.2">APPV'D</text>
<text x="275.3" y="268.5">QC</text>
<text x="275" y="273">MATERIAL:</text>
<text x="302.1" y="273">MATERIAL STD.</text>
<text x="330" y="272.5">DWG NO.</text>
<text x="275.6" y="285.6">WEIGHT: 406.81</text>
<text x="330.1" y="285.6">SCALE:1:10</text>
<text x="374.5" y="285.6">SHEET 2 OF 6</text>
</g>
</svg>
